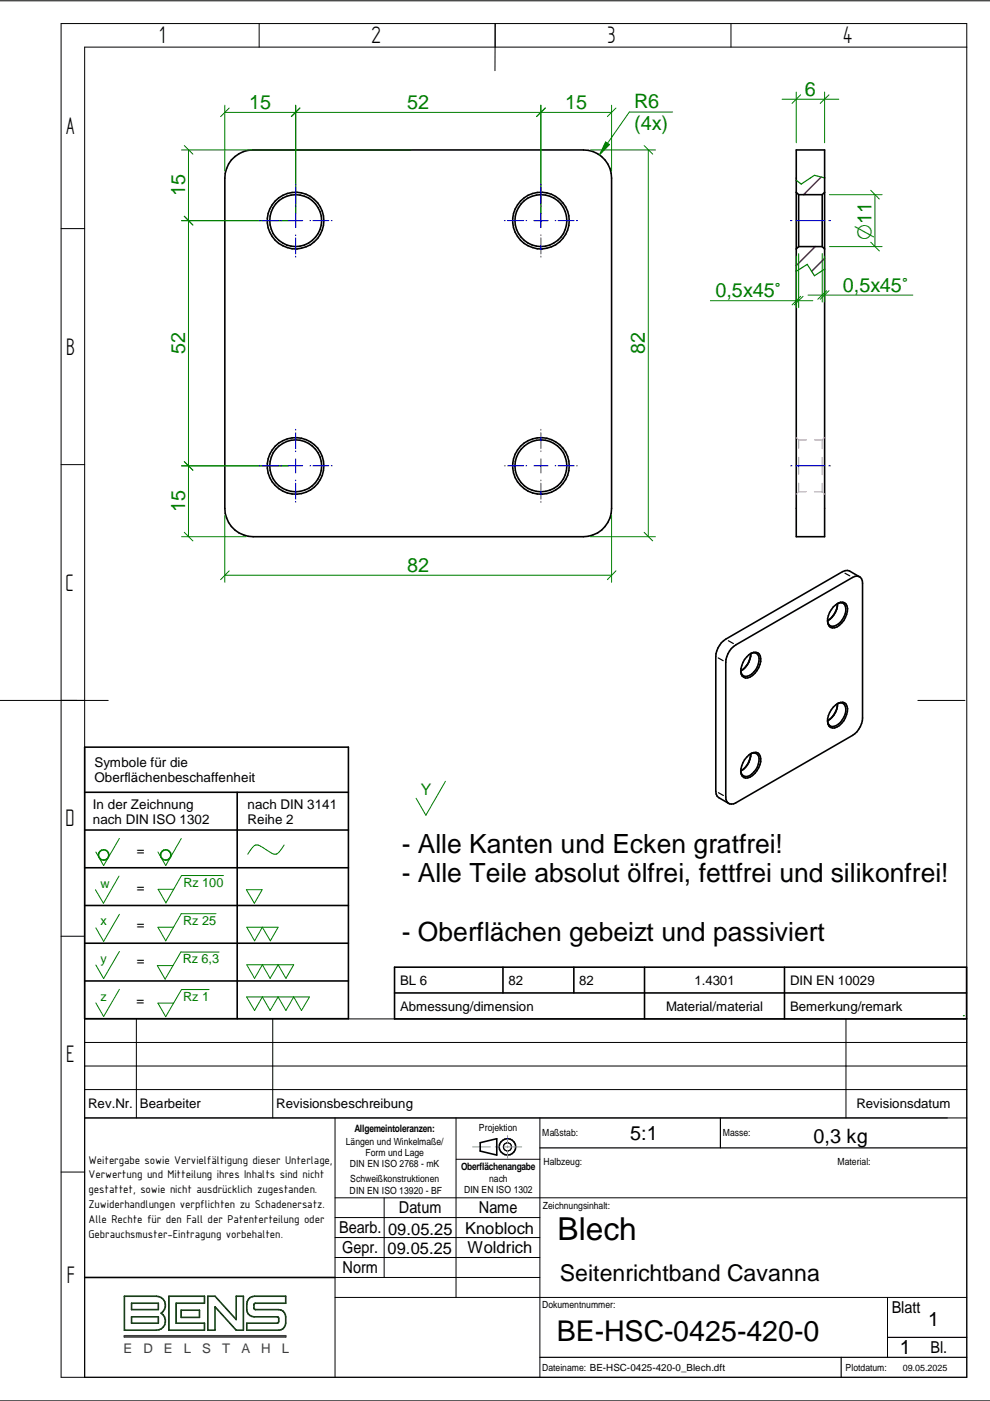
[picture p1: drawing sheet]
<svg xmlns="http://www.w3.org/2000/svg" width="210mm" height="297mm" viewBox="0 0 210 297" stroke-linecap="round" stroke-linejoin="round" font-family="sans-serif">
<g fill="none" stroke="#000" stroke-width=".21">
<path d="M0 .2h209.9M13 5h192v287h-192zM54.9 5v5M105 10v-5l-.1 10M155 5v5M205 10h-187.1v282M13 48.5h4.9M13 98.5h4.9M0 148.5h22.9M194.6 148.5h10M13 198.5h4.9M17.9 216h187.1"/>
<path d="M28.9 216v21M57.8 216v21M179.4 216v21M17.9 226h187.1M17.9 237h187.1M17.9 231h187.1M17.9 221h187.1M71 237v55M96.7 237v38.1M114.5 237v55M13 248.5h4.9M71 258.1h43.5"/>
<path d="M71 254h134M81.4 254v16.8M96.7 245.8h17.8M71 262.4h43.5M71 266.6h43.5M71 270.8h43.5M71 275.1h134M188.2 275.1v12.7M0 297h209.9"/>
</g>
<g fill="none" stroke="#000" stroke-width=".25">
<path d="M152.3 139.5l1 .6M154.4 135.8l1.1 .6M179.2 121.5l1 .6M152.3 168.1l1.1 .6M152.7 237v6.4M114.5 243.4h90.5M114.5 287.8h90.5M178.4 287.8v4.2M188.2 283.5h16.8"/>
<circle cx="107.6" cy="243.2" r=".86"/>
</g>
<g fill="none" stroke="#000" stroke-width=".34">
<path d="M49.1 33.9a6.2 6.2 0 0 1 4.6-2.1h70a5.9 5.9 0 0 1 6 6v70a6 6 0 0 1-6 6h-70a6 6 0 0 1-6-6v-70a6.4 6.4 0 0 1 1.4-3.9zM168.8 31.8h6v82h-6zM168.8 40.8l.5 .5M169.3 52.3l-.5 .5M169.3 41.3v11M169.3 52.3h5M169.3 41.3h5M174.3 41.3v11M174.3 52.3l.5 .5M174.8 40.8l-.5 .5M155.1 137.5l.9-.8 24.8-14.3a1.3 1.3 0 0 1 1.5-.1 1.3 1.3 0 0 1 .6 1.4v28.5a4.6 4.6 0 0 1-2.1 3.7l-24.8 14.3a1.3 1.3 0 0 1-1.5 .1 1.3 1.3 0 0 1-.6-1.3v-28.6a4.8 4.8 0 0 1 1.2-2.9zM158.3 139.3a1.75 1.75 0 0 1 2.7-.6 3.9 3.9 0 0 1-2.9 5.1 1.75 1.75 0 0 1-.8-2.7l.6-1.3z"/>
<path d="M159.1 138.6a1.25 1.25 0 0 1 1.5 .1 1.25 1.25 0 0 1 .3 1.5 3.6 3.6 0 0 1-2.9 3.2 1.22 1.22 0 0 1-.9-1.3M159.2 138.6a4.1 4.1 0 0 1-2.1 3.6M159.2 138.7a4.5 4.5 0 0 1-2.1 3.5M176.7 128.7a2.29 2.29 0 0 1 2.4-.9 2.39 2.39 0 0 1 .1 3.1 3.3 3.3 0 0 1-2.7 2.2 1.79 1.79 0 0 1-.9-2.6l.3-.7zM177.5 128a1.11 1.11 0 0 1 1.3-.1 1.11 1.11 0 0 1 .5 1.1 3.7 3.7 0 0 1-2.9 3.8 1.12 1.12 0 0 1-.9-1.3M177.5 128a4.2 4.2 0 0 1-2 3.6M177.6 128.1a4.8 4.8 0 0 1-2 3.5M182.2 122.3l-2.1-1.2-.9-.1-.6 .2-24.7 14.3a4.8 4.8 0 0 0-2.1 3.7v28.6l.3 1 2.4 1.5M159.1 159.9a1.24 1.24 0 0 1 1.5 0 1.24 1.24 0 0 1 .3 1.5 4 4 0 0 1-2.4 3.2 1.17 1.17 0 0 1-1.4-1.2M159.2 159.8a4 4 0 0 1-2.1 3.6M159.2 159.9a4.5 4.5 0 0 1-2.1 3.5M176.7 149.9a2.22 2.22 0 0 1 2.4-.9 2.06 2.06 0 0 1 .4 2.5 3.7 3.7 0 0 1-3 2.8 1.75 1.75 0 0 1-.9-2.6z"/>
<path d="M177.5 149.2a1.13 1.13 0 0 1 1.3-.1 1.13 1.13 0 0 1 .5 1.1 4.1 4.1 0 0 1-2.5 3.8 1.08 1.08 0 0 1-1.3-1.3M177.5 149.2a4.1 4.1 0 0 1-2 3.6M177.6 149.3a4.8 4.8 0 0 1-2 3.5M158.3 160.5a1.75 1.75 0 0 1 2.7-.6 3.8 3.8 0 0 1-2.9 5.1 1.42 1.42 0 0 1-1-2 5 5 0 0 1 1.2-2.5zM83.7 210.5h121.2M83.7 205.1h121.2v10.9h-121.2zM106.6 205.1v5.4M121.7 205.1v5.4M136.7 205.1v10.9M166.3 205.1v10.9M101.8 242.3l3.5-.9v3.5l-3.5-.8zM17.9 270.8h53.1"/>
<circle cx="62.7" cy="46.8" r="6"/>
<circle cx="62.7" cy="46.8" r="5.5"/>
<circle cx="114.7" cy="46.8" r="5.5"/>
<circle cx="114.7" cy="46.8" r="6"/>
<circle cx="62.7" cy="98.8" r="6"/>
<circle cx="62.7" cy="98.8" r="5.5"/>
<circle cx="114.7" cy="98.8" r="5.5"/>
<circle cx="114.7" cy="98.8" r="6"/>
<circle cx="107.6" cy="243.2" r="1.73"/>
</g>
<path d="M100.2 243.2h3.8M105 243.2h.9M106.8 243.2h3.8M107.6 240.7v1.7M107.6 243v.3M107.6 243.8v1.8" fill="none" stroke="#229aff" stroke-width=".21"/>
<path d="M26.4 274.8h6.7a1.94 1.94 0 0 1 1.9 1.4 1.94 1.94 0 0 1-.8 2.2 1.95 1.95 0 0 1 .8 2.2 1.95 1.95 0 0 1-1.9 1.4h-6.7zM27.9 279.2h5.7v1.3h-5.7zM27.9 276.3h5.7v1.4h-5.7zM35.8 274.8h7.5v1.5h-6v4.2h6v1.5h-7.5zM38.4 277.8h3.9v1.5h-3.9zM44.1 274.8h1.5l4.5 5v-5h1.5v7.2h-1.5l-4.5-4.9v4.9h-1.5zM53 275.1l1-.3h6.6v1.5h-6.5l-.3 .3v.8l.3 .3h5a1.48 1.48 0 0 1 1.5 1.5 2.53 2.53 0 0 1-.6 2.5l-.9 .3h-6.8v-1.5h6.5l.3-.3v-.7l-.3-.3h-5a1.55 1.55 0 0 1-1.5-1.5 2.47 2.47 0 0 1 .7-2.6z" fill="none" stroke="#004000" stroke-width=".34"/>
<path d="M26.4 283.2h34.2v.3h-34.2z" fill="none" stroke="#3f3f3f" stroke-width=".34"/>
<path d="M174.8 37.7l-2.1-.5-2.8 1.8-1.1-.8M174.8 57.1l-2.1 1.4-1.5-2.5-2.4 1.5M204.3 215.3h.1M204.3 216h.1" fill="none" stroke="#008000" stroke-width=".25"/>
<g fill="none" stroke="#008000" stroke-width=".21">
<path d="M168.8 19.5v10.8M174.8 19.5v10.8M38.5 31.8h48.7M39.1 30.9l1.8 1.8M40 31.8v82M47.7 22.3v14M47.7 23.8h82M48.6 22.9l-1.8 1.8M62.7 22.3v23M63.6 22.9l-1.8 1.8M114.7 22.3v23M115.6 22.9l-1.9 1.8"/>
<path d="M125.2 31.8h13.8M128.4 30.1l.8 .5-2.1 2.3zM129.7 22.3v14M130.6 22.9l-1.8 1.8M136.6 30.9l1.8 1.8M137.5 31.8v82M142.6 23.7h-9.2l-6.3 9.2M165.8 21h12M169.8 20.1l-1.9 1.8M175.8 20.1l-1.9 1.8M38.5 46.8h22.7M39.1 45.8l1.8 1.9"/>
<path d="M168.8 54.3v10.9M169.3 53.8v11.4M174.3 53.8v10.3M174.8 54.3v9.8M175.9 52.3h11.1M175.9 41.3h11.1M184.6 51.4l1.8 1.8M184.6 40.3l1.8 1.9M185.5 41.3v11M150.6 63.8h21.7M169.8 62.8l-1.9 1.8M170.3 62.8l-1.9 1.8"/>
<path d="M171.3 62.6h22.2M175.3 61.6l-1.9 1.9M175.8 61.6l-1.9 1.9M38.5 98.8h22.7M39.1 97.9l1.8 1.8M38.5 113.8h13.7M39.1 112.9l1.8 1.8M47.7 109.3v14.1M125.2 113.8h13.8M129.7 109.3v14.1M136.6 112.9l1.8 1.8M47.7 122h82"/>
<path d="M48.6 121l-1.8 1.9M130.6 121l-1.8 1.9M94.4 165.7l-4.1 7.1-2.1-3.6"/>
</g>
<path d="M174.1 37.5l-3.7 3.8M172.8 52.3l-4 4M174.8 54.8l-2.7 2.7" fill="none" stroke="#f00" stroke-width=".34"/>
<g fill="none" stroke="#f0f" stroke-width=".25">
<path d="M168.8 92.8l.2 .2M169.2 93.1l.1 .2M169.3 93.3h1.7M169.3 93.3v1.8M169.3 96.9v3.7M172.7 93.3h1.6M174.3 93.3v1.8M174.3 97v3.6M174.5 93.1l-.2 .2M174.8 92.8l-.1 .1M169 104.6l-.2 .2M169.3 104.3l-.1 .1"/>
<path d="M169.3 102.4v1.9M169.3 104.3h1.6M172.7 104.3h1.6M174.3 102.5v1.8M174.3 104.3l.2 .1M174.7 104.6l.1 .2"/>
</g>
<g fill="none" stroke="#00f" stroke-width=".21">
<path d="M62.7 39v.2M62.7 39.7v3.4M114.7 39v.2M114.7 39.7v3.4M54.9 46.8h.3M55.6 46.8h3.4M59.5 46.8h.2M61.2 46.8h3M62.7 43.6v.2M62.7 45.3v3M62.7 49.8v.2M62.7 50.4v3.4"/>
<path d="M62.7 54.3v.2M65.7 46.8h.2M66.3 46.8h3.4M70.2 46.8h.2M106.9 46.8h.2M107.6 46.8h3.4M111.5 46.8h.2M113.2 46.8h3M114.7 43.6v.2M114.7 45.3v3M114.7 49.8v.2M114.7 50.4v3.4"/>
<path d="M114.7 54.3v.2M117.7 46.8h.2M118.3 46.8h3.5M122.2 46.8h.2M167.6 46.8h.3M168.7 46.8h6.2M175.7 46.8h.4M54.9 98.8h.3M55.6 98.8h3.4M59.5 98.8h.2M61.2 98.8h3M62.7 91v.2"/>
<path d="M62.7 91.7v3.4M62.7 95.6v.2M62.7 97.3v3M65.7 98.8h.2M66.3 98.8h3.4M70.2 98.8h.2M106.9 98.8h.2M107.6 98.8h3.4M111.5 98.8h.2M113.2 98.8h3M114.7 91v.2M114.7 91.7v3.4"/>
<path d="M114.7 95.6v.2M114.7 97.3v3M117.7 98.8h.2M118.3 98.8h3.5M122.2 98.8h.2M167.6 98.8h.3M168.7 98.8h6.2M175.7 98.8h.4M62.7 101.8v.1M62.7 102.4v3.4M62.7 106.3v.2M114.7 101.8v.1"/>
<path d="M114.7 102.4v3.4M114.7 106.3v.2"/>
</g>
<path d="M128.4 30.1l.8 .5-2.1 2.3z" fill="#008000"/>
<path d="M17.9 158.4h56v57.6h-56zM17.9 176h56M17.9 168h56M50.3 168v48M17.9 184h56M17.9 192h56M17.9 200h56M17.9 208h56" fill="none" stroke="#000" stroke-width=".34"/>
<g fill="none" stroke="#008000" stroke-width=".21">
<path d="M25.3 177.8l-3.3 5.7-1.7-2.9M38.4 177.8l-3.3 5.7-1.6-2.9M60.2 179.2l-1 1.4a1.1 1.1 0 0 1-1.7 .2l-2.3-1.4-.7-.2a.95 .95 0 0 0-.9 .5l-1.1 1.4M25.2 185.8l-3.3 5.7-1.7-2.9M25.3 193.8l-3.3 5.8-1.7-2.9M45.8 193.7h-7.4l-3.3 5.8-1.6-2.9h3.3M47.4 185.6h-8.9l-3.3 5.8-1.7-2.8h3.3M52.2 188.6h3.4l-1.7 2.9zM52.3 196.6h6.7l-1.7 2.9-1.7-2.9-1.6 2.9zM25.3 201.7l-3.3 5.8-1.7-2.9M25.3 209.8l-3.3 5.7-1.7-2.9M44.3 209.8h-5.8l-3.4 5.8-1.6-2.9h3.3"/>
<path d="M46.4 201.8h-8l-3.4 5.8-1.6-2.9h3.3M52.3 211.4h13.3l-1.7 2.8-1.6-2.8-1.7 2.8-1.6-2.8-1.7 2.8-1.7-2.8-1.6 2.8zM52.3 204.6h10l-1.7 2.8-1.6-2.8-1.7 2.8-1.7-2.8-1.6 2.8z"/>
</g>
<g fill="none" stroke="#008000" stroke-width=".34">
<circle cx="22" cy="181.3" r="1.09"/>
<circle cx="35.1" cy="181.3" r="1.09"/>
</g>
<text font-size="6.7" x="118.2" y="262.9">Blech</text>
<text font-size="6.1" x="118.1" y="284.4">BE-HSC-0425-420-0</text>
<g font-size="5.7">
<text x="33.8" y="9.2">1</text>
<text x="78.8" y="9.2">2</text>
<text x="128.8" y="9.2">3</text>
<text x="178.8" y="9.2">4</text>
<text x="14" y="28.4">A</text>
<text x="14" y="75.2">B</text>
<text x="13.9" y="125.2">C</text>
<text x="13.9" y="175.2">D</text>
<text x="14" y="225.2">E</text>
<text x="14.2" y="271.9">F</text>
</g>
<g font-size="5.6">
<text x="85.2" y="180.8">- Alle Kanten und Ecken gratfrei!</text>
<text x="85.2" y="187.1">- Alle Teile absolut ölfrei, fettfrei und silikonfrei!</text>
<text x="85.2" y="199.6">- Oberflächen gebeizt und passiviert</text>
</g>
<text font-size="4.9" x="118.7" y="271.5">Seitenrichtband Cavanna</text>
<text font-size="4.6" fill="#008000" x="184.8" y="50.8" transform="rotate(-90 184.8 50.8)">O11</text>
<g font-size="4.2" fill="#008000">
<text x="52.8" y="23.1">15</text>
<text x="86.3" y="23.1">52</text>
<text x="119.8" y="23.1">15</text>
<text x="134.5" y="23">R6</text>
<text x="170.6" y="20.3">6</text>
<text x="134.5" y="27.5">(4x)</text>
<text x="39.2" y="41.6" transform="rotate(-90 39.2 41.6)">15</text>
<text x="151.7" y="63">0,5x45v</text>
<text x="178.7" y="61.8">0,5x45v</text>
<text x="39.2" y="75.1" transform="rotate(-90 39.2 75.1)">52</text>
<text x="136.7" y="75.1" transform="rotate(-90 136.7 75.1)">82</text>
<text x="39.2" y="108.6" transform="rotate(-90 39.2 108.6)">15</text>
<text x="86.3" y="121.2">82</text>
</g>
<g font-size="4.2">
<text x="133.6" y="241.8">5:1</text>
<text x="172.5" y="242.4">0,3 kg</text>
<text x="196.8" y="281.1">1</text>
<text x="190.8" y="287.1">1</text>
</g>
<g font-size="3.5">
<text x="84.6" y="257.3">Datum</text>
<text x="101.5" y="257.3">Name</text>
<text x="71.9" y="261.5">Bearb.</text>
<text x="82.3" y="261.7">09.05.25</text>
<text x="98.6" y="261.6">Knobloch</text>
<text x="72.6" y="265.7">Gepr.</text>
<text x="72.6" y="270">Norm</text>
<text x="82.2" y="265.9">09.05.25</text>
<text x="99.1" y="265.6">Woldrich</text>
<text x="189.1" y="278.4">Blatt</text>
<text x="197.3" y="286.9">Bl.</text>
</g>
<text font-size="3.4" fill="#008000" x="89.2" y="168.6">Y</text>
<g font-size="2.8">
<text x="20" y="162.6">Symbole für die</text>
<text x="20" y="165.8">Oberflächenbeschaffenheit</text>
<text x="19.7" y="171.6">In der Zeichnung</text>
<text x="52.5" y="171.5">nach DIN 3141</text>
<text x="19.7" y="174.8">nach DIN ISO 1302</text>
<text x="52.5" y="174.8">Reihe 2</text>
<text x="29" y="181.4">=</text>
<text x="29" y="189.1">=</text>
<text x="29" y="196.9">=</text>
<text x="29" y="204.7">=</text>
<text x="84.8" y="208.7">BL 6</text>
<text x="107.8" y="208.7">82</text>
<text x="122.8" y="208.7">82</text>
<text x="147.2" y="208.7">1.4301</text>
<text x="167.5" y="208.7">DIN EN 10029</text>
<text x="29" y="213">=</text>
<text x="84.8" y="214.2">Abmessung/dimension</text>
<text x="141.2" y="214.2">Material/material</text>
<text x="167.5" y="214.2">Bemerkung/remark</text>
<text x="18.7" y="234.9">Rev.Nr.</text>
<text x="29.7" y="234.9">Bearbeiter</text>
<text x="58.6" y="234.9">Revisionsbeschreibung</text>
<text x="181.6" y="234.9">Revisionsdatum</text>
</g>
<g font-size="2.8" fill="#3f3f3f">
<text x="26.2" y="286.8">E</text>
<text x="30.4" y="286.8">D</text>
<text x="34.7" y="286.8">E</text>
<text x="39" y="286.8">L</text>
<text x="42.9" y="286.8">S</text>
<text x="47.1" y="286.8">T</text>
<text x="51.2" y="286.8">A</text>
<text x="55.4" y="286.8">H</text>
<text x="59.8" y="286.8">L</text>
</g>
<g font-size="2.7" fill="#008000">
<text x="21.3" y="188.2">w</text>
<text x="38.9" y="188">Rz 100</text>
<text x="21.3" y="196.2">x</text>
<text x="38.9" y="196.1">Rz 25</text>
<text x="21.3" y="204.1">y</text>
<text x="38.7" y="204.3">Rz 6,3</text>
<text x="21.3" y="212.2">z</text>
<text x="38.9" y="212.2">Rz 1</text>
</g>
<g font-size="2.6">
<text x="18.8" y="246.8">Weitergabe sowie Vervielfältigung dieser Unterlage,</text>
<text x="18.8" y="249.9">Verwertung und Mitteilung ihres Inhalts sind nicht</text>
<text x="18.8" y="253">gestattet, sowie nicht ausdrücklich zugestanden.</text>
<text x="18.8" y="256.1">Zuwiderhandlungen verpflichten zu Schadenersatz.</text>
<text x="18.8" y="259.2">Alle Rechte für den Fall der Patenterteilung oder</text>
<text x="18.8" y="262.4">Gebrauchsmuster-Eintragung vorbehalten.</text>
</g>
<g font-size="2.2">
<text x="75.1" y="240">Allgemeintoleranzen:</text>
<text x="97.7" y="248">Oberflächenangabe</text>
</g>
<g font-size="2.1">
<text x="101.6" y="239.8">Projektion</text>
<text x="73.3" y="242.8">Längen und Winkelmaße/</text>
<text x="77.5" y="245.2">Form und Lage</text>
<text x="115" y="240.9">Maßstab:</text>
<text x="153.2" y="240.9">Masse:</text>
<text x="74.2" y="247.5">DIN EN ISO 2768 - mK</text>
<text x="74.3" y="250.7">Schweißkonstruktionen</text>
<text x="103.7" y="250.7">nach</text>
<text x="115.2" y="246.9">Halbzeug:</text>
<text x="177.6" y="247">Material:</text>
<text x="74.1" y="253.1">DIN EN ISO 13920 - BF</text>
<text x="98.4" y="253">DIN EN ISO 1302</text>
<text x="115.1" y="256.2">Zeichnungsinhalt:</text>
<text x="114.9" y="277.4">Dokumentnummer:</text>
<text x="114.9" y="290.6">Dateiname: BE-HSC-0425-420-0_Blech.dft</text>
<text x="179.3" y="290.6">Plotdatum:</text>
</g>
<text font-size="1.9" x="191.4" y="290.6">09.05.2025</text>
</svg>
